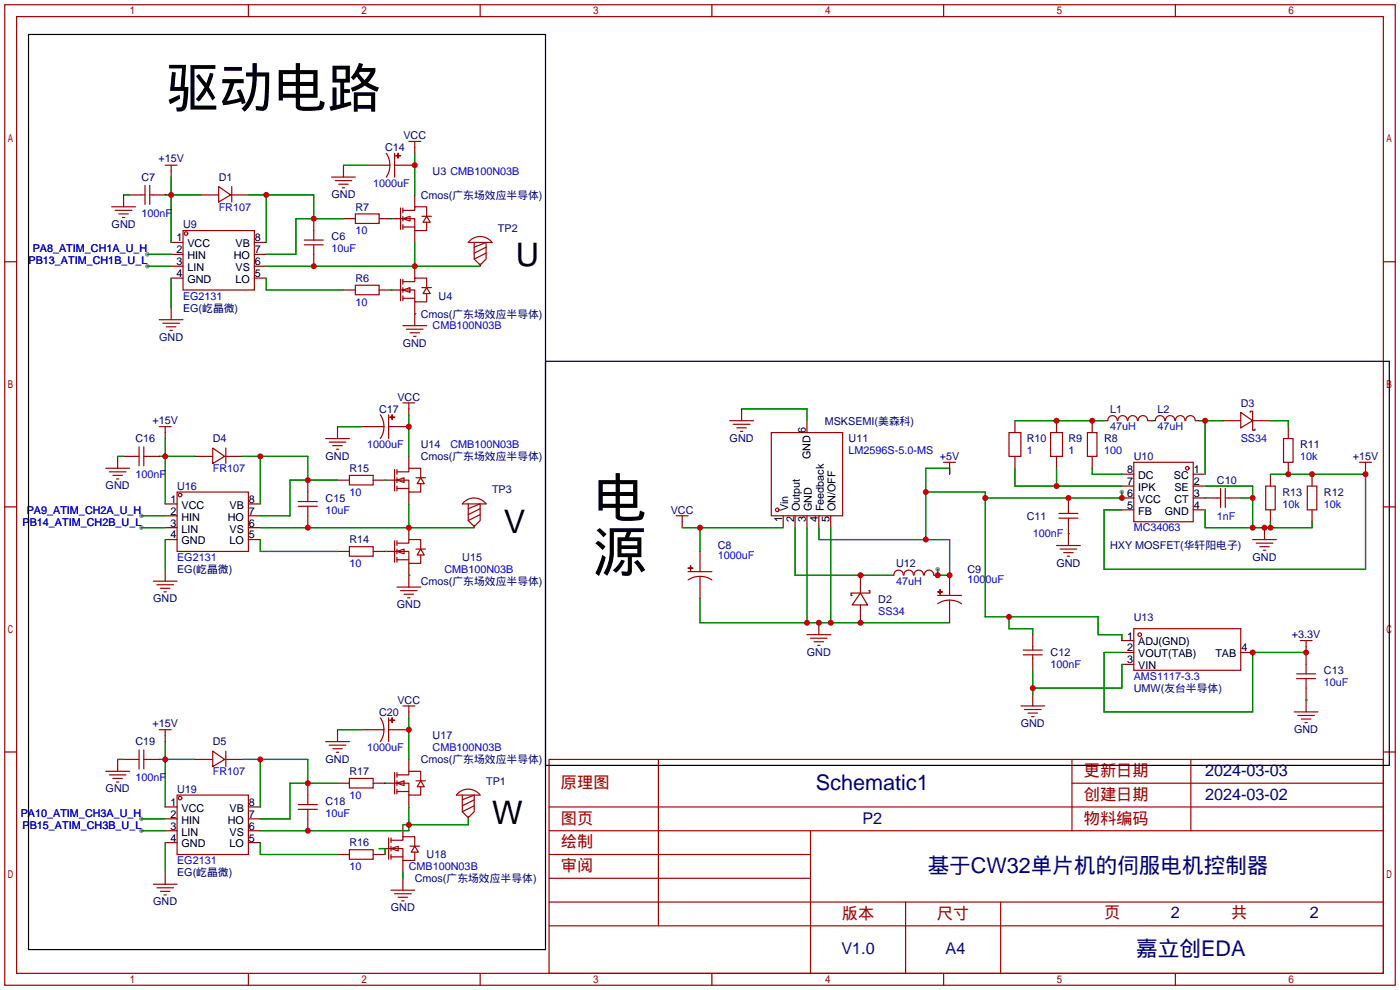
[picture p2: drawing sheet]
<svg xmlns="http://www.w3.org/2000/svg" width="299mm" height="212mm" viewBox="0 0 299 212" stroke-linecap="round" stroke-linejoin="round" font-family="sans-serif">
<g fill="#999">
<circle cx="200.4" cy="121.7" r=".51"/>
<circle cx="239.8" cy="105.2" r=".51"/>
<circle cx="31.5" cy="54.4" r=".51"/>
<circle cx="31.5" cy="56.9" r=".51"/>
<circle cx="30.2" cy="110.2" r=".51"/>
<circle cx="30.2" cy="112.8" r=".51"/>
<circle cx="30.2" cy="175" r=".51"/>
<circle cx="30.2" cy="177.5" r=".51"/>
</g>
<g fill="none" stroke="#a10000" stroke-width=".25">
<path d="M1 1h297.2v209.6h-297.2zM3.6 3.6h292.1v204.4h-292.1zM53.1 1v2.6M102.6 1v2.6M152.1 1v2.6M201.7 1v2.6M251.2 1v2.6M31 39.6v4.1M32 39.6v4.1M35.3 35.3h2.5M36.6 35.3v1.3M46.7 39.9l2.6 1.8-2.6 1.5z"/>
<path d="M49.5 39.9v3.3M70.9 37.8h5M71.6 38.6h3.6M72.4 39.4h2M82.5 32.8a4.6 4.6 0 0 1 0 5M84.3 32.8v5M84.6 33.3h1zM85.1 32.8v1zM87.4 30.2h2.5M88.6 30.2v1.3M1 55.9h2.6M23.9 44.2h5.1"/>
<path d="M24.6 45h3.6M25.4 45.7h2M26.2 46.5h.5M30.2 41.7h.8M32 41.7h.8M39.1 49.3h15.3v12.7h-15.3zM65 51.3h4.1M65 52.3h4.1M67.1 49.3v2M67.1 52.3v2.1M73.2 40.1h.5M75.9 45.7h5.1v2.1h-5.1z"/>
<path d="M85.6 44.4v4.6M85.6 59.7v4.6M86.1 46.7h2.5v2.6h2.6v-1.8M86.1 45h2.5v-.8h2.6v2M86.1 46.7l1.5-.5v1zM86.1 44.4v1.1M86.1 46.2v1M86.1 48v1M86.1 59.7v1M86.1 48.5h2.5M90.2 46.2h2M91.2 46.2l.7 1.3h-1.5z"/>
<path d="M100.5 51.3a3.2 3.2 0 0 1 4.7 .5h-5.1zM101.3 51.8v3.6l1.3 1.2 1.3-1.2v-3.6l-2.6 1M103.9 52.8l-2.6 1.3M103.9 54.1l-2.6 1.3M295.7 55.9h2.5M34 68.3h5.1M34.8 69.1h3.6M35.6 69.8h2M36.3 70.6h.5M75.9 61h5.1v2h-5.1zM86.1 62h2.5v2.5h2.6v-1.8M86.1 60.2h2.5v-.8h2.6v2.1"/>
<path d="M86.1 62l1.5-.5v1zM86.1 61.5v1M86.1 63.2v1.1M86.1 63.8h2.5M86.1 69.6h5.1M86.9 70.4h3.5M87.6 71.1h2.1M88.4 71.9h.5M90.2 61.5h2M91.2 61.5l.7 1.2h-1.5zM29 97.5h.7M29.7 95.5v4.1"/>
<path d="M30.7 95.5v4.1M30.7 97.5h.8M34 91.2h2.6M35.3 91.2v1.3M45.5 95.8l2.5 1.7-2.5 1.6zM48.3 95.8v3.3M69.6 93.7h5.1M70.4 94.5h3.5M71.1 95.2h2.1M71.9 96h.5M81.3 88.6a4.6 4.6 0 0 1 0 5.1M83.1 88.6v5.1"/>
<path d="M83.3 89.2h1zM83.8 88.6v1.1zM86.1 86.1h2.5M87.4 86.1v1.3M156 89.9h5M156.7 90.7h3.6M157.5 91.4h2M158.2 92.2h.5M164.8 92.5h15.3v17.7h-15.3zM201.7 98.8h2.5M202.9 98.8v1.3M215.6 92.5h2.6v5h-2.6z"/>
<path d="M224.5 92.5h2.6v5h-2.6zM232.4 92.5h2v5h-2zM236.8 89.9a1.01 1.01 0 0 1 1-1.1 1.01 1.01 0 0 1 1 1.1M238.9 89.9a1.01 1.01 0 0 1 1-1.1 1.01 1.01 0 0 1 1 1.1M241.1 89.9a1.01 1.01 0 0 1 1-1.1 1.01 1.01 0 0 1 1 1.1M242.3 98.8h12.7v12.7h-12.7zM243.3 89.9a1.01 1.01 0 0 1 1-1.1 1.01 1.01 0 0 1 1 1.1M246.9 89.9a1.01 1.01 0 0 1 1-1.1 1.01 1.01 0 0 1 1 1.1M249.1 89.9a1.01 1.01 0 0 1 1-1.1 1.01 1.01 0 0 1 1 1.1M251.2 89.9a1.01 1.01 0 0 1 1-1.1 1.01 1.01 0 0 1 1 1.1M253.4 89.9a1.01 1.01 0 0 1 1-1.1 1.01 1.01 0 0 1 1 1.1M265.2 88.1l2.5 1.8-2.5 1.5z"/>
<path d="M267.2 88.1v-.2h.5v4h.5v-.2M274.3 93.7h2.1v5.1h-2.1zM290.6 98.8h2.5M291.8 98.8v1.3M1 108.3h2.6M22.6 100.1h5.1M23.4 100.8h3.5M24.1 101.6h2.1M24.9 102.4h.5M37.8 105.2h15.3v12.7h-15.3zM63.8 107.2h4M63.8 108.2h4"/>
<path d="M65.8 105.2v2M65.8 108.2v2M74.7 116.8h5.1v2.1h-5.1zM74.7 101.6h5.1v2h-5.1zM84.3 100.3v4.6M84.3 115.6v4.5M84.8 102.6h2.6v2.6h2.5v-1.8M84.8 100.8h2.6v-.7h2.5v2M84.8 102.6l1.6-.5v1zM84.8 117.9h2.6v2.5h2.5v-1.8M84.8 116.1h2.6v-.8h2.5v2M84.8 117.9l1.6-.6v1.1z"/>
<path d="M84.8 100.3v1M84.8 102.1v1M84.8 103.9v1M84.8 115.6v1M84.8 117.3v1.1M84.8 119.1v1M84.8 104.4h2.6M84.8 119.6h2.6M88.9 102.1h2M88.9 117.3h2M89.9 102.1l.8 1.3h-1.5zM89.9 117.3l.8 1.3h-1.5z"/>
<path d="M99.2 107.2a3.2 3.2 0 0 1 4.7 .5h-5.1zM100.1 107.7v3.6l1.2 1.2 1.3-1.2v-3.6l-2.5 1M102.6 108.7l-2.5 1.3M102.6 110l-2.5 1.3M144.5 110.2h2.6M145.8 110.2v1.3M225.8 116.6h5.1M226.3 110.7h4.1M226.3 109.7h4.1M226.6 117.3h3.5M227.3 118.1h2.1M228.1 118.9h.5"/>
<path d="M228.3 109v.7M228.3 110.7v.8M260.1 106.4h.8M260.9 104.4v4.1M261.9 104.4v4.1M261.9 106.4h.7M267.7 115.3h5.1M268.5 116.1h3.5M269.2 116.8h2.1M270 117.6h.5M270.5 103.9h2v5.1h-2zM279.4 103.9h2v5.1h-2z"/>
<path d="M295.7 108.3h2.5M32.8 124.2h5M33.5 125h3.6M34.3 125.7h2M35.1 126.5h.5M84.8 125.5h5.1M85.6 126.2h3.6M86.4 127h2M87.1 127.8h.5M147.1 121.4h1zM147.1 124a4.6 4.6 0 0 1 5 0M147.1 122.2h5"/>
<path d="M147.6 120.9v1zM172.5 135.6h5M173.2 136.4h3.6M174 137.2h2M174.8 137.9h.5M183.9 126.7l1.5 2.6h-3.3zM185.7 126.2h.2v.5h-4v.6h.2M191 122.9a1.01 1.01 0 0 1 1-1.1 1.01 1.01 0 0 1 1.1 1.1M193.2 122.9a1.01 1.01 0 0 1 1-1.1 1.01 1.01 0 0 1 1 1.1M195.3 122.9a1.01 1.01 0 0 1 1.1-1.1 1.01 1.01 0 0 1 1 1.1M197.5 122.9a1.01 1.01 0 0 1 1-1.1 1.01 1.01 0 0 1 1.1 1.1M200.4 126.5h1z"/>
<path d="M200.4 129a4.6 4.6 0 0 1 5.1 0M200.4 127.3h5.1M200.9 126v1zM218.7 140h4.1M218.7 138.9h4.1M220.7 138.2v.7M220.7 140v.7M242.3 134.4h22.9v8.9h-22.9zM277.9 136.9h2.5M279.1 136.9v1.3M34 156h2.6M35.3 156v1.2"/>
<path d="M69.6 158.5h5.1M70.4 159.3h3.5M81.3 153.4a4.6 4.6 0 0 1 0 5.1M83.1 153.4v5.1M83.3 153.9h1zM83.8 153.4v1zM86.1 150.9h2.5M87.4 150.9v1.2M218.2 150.9h5.1M218.9 151.6h3.6M219.7 152.4h2M220.5 153.2h.5"/>
<path d="M276.6 152.1h5.1M277.1 145h4.1M277.1 144h4.1M277.4 152.9h3.5M278.1 153.7h2.1M278.9 154.4h.5M279.1 142v2M279.1 145v2.1M1 160.7h2.6M22.6 164.8h5.1M23.4 165.6h3.5M24.1 166.4h2.1"/>
<path d="M24.9 167.1h.5M29 162.3h.7M29.7 160.3v4M30.7 160.3v4M30.7 162.3h.8M37.8 169.9h15.3v12.7h-15.3zM45.5 160.5l2.5 1.8-2.5 1.5zM48.3 160.5v3.3M63.8 172h4M63.8 173h4M65.8 169.9v2.1M65.8 173v2"/>
<path d="M71.1 160h2.1M71.9 160.8h.5M74.7 166.4h5.1v2h-5.1zM83.1 179.1v4.5M83.6 179.6h2.5v-.8h2.5v2M83.6 179.1v1M84.3 165.1v4.6M84.8 167.4h2.6v2.5h2.5v-1.8M84.8 165.6h2.6v-.8h2.5v2.1M84.8 167.4l1.6-.5v1zM84.8 165.1v1M84.8 166.9v1"/>
<path d="M84.8 168.7v1M84.8 169.2h2.6M88.9 166.9h2M89.9 166.9l.8 1.2h-1.5zM98 169.5a3.2 3.2 0 0 1 4.6 .4h-5.1zM98.8 169.9v3.6l1.3 1.3 1.2-1.3v-3.6l-2.5 1M101.3 170.9l-2.5 1.3M101.3 172.2l-2.5 1.3M117.3 162.3h178.4v45.7h-178.4zM117.3 177.5h178.4M117.3 172.5h178.4M140.7 162.3v35.6"/>
<path d="M173.2 177.5v30.5M229.1 162.3v15.2M229.1 167.4h66.6M254.5 162.3v15.2M295.7 160.7h2.5M32.8 189h5M33.5 189.7h3.6M34.3 190.5h2M35.1 191.3h.5M74.7 181.6h5.1v2h-5.1zM83.6 181.4h2.5v2.5h2.5v-1.8M83.6 181.4l1.5-.6v1.1z"/>
<path d="M83.6 180.8v1.1M83.6 182.6v1M83.6 183.1h2.5M83.6 190.2h5M84.3 191h3.6M85.1 191.8h2M85.9 192.5h.5M87.6 180.8h2.1M88.6 180.8l.8 1.3h-1.5zM117.3 182.6h55.9M117.3 197.9h178.4M117.3 192.8h178.4"/>
<path d="M117.3 187.7h55.9M193.5 192.8v15.2M213.9 192.8v15.2M53.1 208v2.6M102.6 208v2.6M152.1 208v2.6M201.7 208v2.6M251.2 208v2.6"/>
<circle cx="39.8" cy="49.9" r=".38"/>
<circle cx="38.5" cy="105.8" r=".38"/>
<circle cx="166.1" cy="109" r=".38"/>
<circle cx="253.7" cy="100.1" r=".38"/>
<circle cx="243.6" cy="135.6" r=".38"/>
<circle cx="38.5" cy="170.6" r=".38"/>
</g>
<g fill="none" stroke="#870000" stroke-width=".25">
<path d="M36.6 36.6v1.2M73.4 35.3v2.5M78.5 35.3h4.8M84.3 35.3h4.3M88.6 31.5v1.3M26.4 41.7v2.5M27.7 41.7h2.5M32.8 41.7h2.5M36.6 51.8h2.5M36.6 54.4h2.5M36.6 56.9h2.5M36.6 59.4h2.5"/>
<path d="M42.9 41.7h3.8M49.3 41.7h3.8M54.4 51.8h2.5M54.4 54.4h2.5M54.4 56.9h2.5M54.4 59.4h2.5M67.1 46.7v2.6M67.1 54.4v2.5M73.4 46.7h2.5M81 46.7h5.1M88.6 41.7v2.5M88.6 49.3v2.5"/>
<path d="M88.6 56.9v2.5M102.6 56.4v.5M36.6 65.8v2.5M73.4 62h2.5M81 62h5.1M88.6 64.5v5.1M25.1 97.5v2.6M26.4 97.5h2.6M31.5 97.5h2.5M35.3 92.5v1.2M41.7 97.5h3.8M48 97.5h3.8"/>
<path d="M72.1 91.2v2.5M77.2 91.2h4.8M83.1 91.2h4.3M87.4 87.4v1.2M87.4 97.5v2.6M158.5 87.4v2.5M172.5 89.9v2.6M216.9 89.9v2.6M216.9 97.5v2.6M225.8 89.9v2.6M225.8 97.5v2.6M233.4 89.9v2.6"/>
<path d="M233.4 97.5v2.6M236 89.9h.7M245.4 89.9h1.5M255.5 89.9h.8M261.4 89.9h3.8M267.7 89.9h3.8M275.3 91.2v2.5M275.3 98.8v2.5M35.3 107.7h2.5M35.3 110.2h2.5M35.3 112.8h2.5M35.3 115.3h2.5"/>
<path d="M53.1 107.7h2.5M53.1 110.2h2.5M53.1 112.8h2.5M53.1 115.3h2.5M65.8 102.6v2.6M65.8 110.2v2.6M72.1 102.6h2.6M72.1 117.9h2.6M79.8 102.6h5M79.8 117.9h5M87.4 105.2v2.5M87.4 112.8v2.5"/>
<path d="M101.3 112.3v.5M145.8 111.5v1.3M149.6 117.9v4.3M167.4 110.2v2.6M169.9 110.2v2.6M172.5 110.2v2.6M175 110.2v2.6M177.5 110.2v2.6M202.9 100.1v1.2M228.3 106.4v2.6M228.3 111.5v5.1M239.8 101.3h2.5"/>
<path d="M239.8 103.9h2.5M239.8 106.4h2.5M239.8 109h2.5M255 101.3h2.6M255 103.9h2.6M255 106.4h5.1M255 109h2.6M262.6 106.4h2.6M270.3 112.8v2.5M271.5 101.3v2.6M271.5 109v2.5M280.4 101.3v2.6"/>
<path d="M280.4 109v2.5M291.8 100.1v1.2M35.3 121.7v2.5M87.4 120.4v5.1M149.6 123.2v4.8M175 133.1v2.5M183.9 122.9v3.8M183.9 129.3v3.8M190.2 122.9h.8M199.6 122.9h.8M202.9 122.9v4.4M202.9 128.3v4.8"/>
<path d="M220.7 135.6v2.6M239.8 136.9h2.5M239.8 139.4h2.5M265.2 139.4h2.5M279.1 138.2v3.8M35.3 157.2v1.3M72.1 156v2.5M77.2 156h4.8M83.1 156h4.3M87.4 152.1v1.3M220.7 140.7v2.6M220.7 148.3v2.6"/>
<path d="M239.8 142h2.5M279.1 147.1v5M25.1 162.3v2.5M26.4 162.3h2.6M31.5 162.3h2.5M35.3 172.5h2.5M35.3 175h2.5M35.3 177.5h2.5M41.7 162.3h3.8M48 162.3h3.8M53.1 172.5h2.5M53.1 175h2.5"/>
<path d="M53.1 177.5h2.5M65.8 167.4v2.5M65.8 175v2.5M72.1 167.4h2.6M79.8 167.4h5M86.1 176.3v2.5M87.4 162.3v2.5M87.4 169.9v2.6M100.1 174.5v.5M35.3 186.4v2.6M35.3 180.1h2.5M53.1 180.1h2.5"/>
<path d="M72.1 182.6h2.6M79.8 182.6h2.5M81 181.4h2.6M86.1 183.9v2.5M86.1 187.7v2.5"/>
</g>
<g fill="none" stroke="#008700" stroke-width=".25">
<path d="M36.6 37.8v14M73.4 35.3h5.1M88.6 32.8v8.9M26.4 41.7h1.3M31.5 54.4h5.1M31.5 56.9h5.1M35.3 41.7h7.6M36.6 59.4v6.4M53.1 41.7h14v5M56.9 41.7v10.1M56.9 59.4v2.6h16.5M56.9 56.9h45.7"/>
<path d="M73.4 46.7h-10.2v7.7h-6.3M83.6 46.7h.1M88.6 51.8v5.1M83.6 62h.1M88.6 67.1h.1M25.1 97.5h1.3M34 97.5h7.7M35.3 93.7v14M51.8 97.5h14v5.1M55.6 97.5v10.2M72.1 91.2h5.1M87.4 88.6v8.9"/>
<path d="M158.5 87.4h14v2.5M216.9 89.9h19.1M246.1 89.9h.1M256.3 89.9h5.1M257.6 89.9v11.4M271.5 89.9h3.8v1.3M30.2 112.8h5.1M30.2 110.2h5.1M35.3 115.3v6.4M55.6 112.8h45.7M55.6 115.3v2.6h16.5M72.1 102.6h-10.1v7.6h-6.4"/>
<path d="M82.3 117.9h.1M82.3 102.6h.1M87.4 107.7v5.1M145.8 112.8h21.6M149.6 112.8v5.1M169.9 112.8v10.1h20.3M172.5 112.8v20.3M175 112.8v2.5h27.9v7.6h-2.5v-1.2M177.5 112.8v20.3M197.9 105.2h12.7v26.6h24.1v3.8h5.1v1.3M202.9 101.3v-1.2h-5v15.2M216.9 100.1v3.8h22.9"/>
<path d="M225.8 100.1v3.8M228.3 114h.1M233.4 100.1v1.2h6.4M239.8 105.2v1.2h-29.2M257.6 106.4h.1M257.6 109v3.8h22.8v-1.3M257.6 103.9h10.1v8.9M265.2 106.4h2.5M271.5 101.3h20.3v20.4h-55.8v-12.7h3.8M271.5 111.5v1.3M87.4 122.9h.1M149.6 128v5.1h53.3"/>
<path d="M215.6 131.8v2.6h5.1v1.2M239.8 139.4h-3.8v12.7h31.7v-12.7h11.4M35.3 158.5v14M72.1 156h5.1M87.4 153.4v8.9M220.7 143.3v5M239.8 142v5.1h-19.1M279.1 149.6h.1M25.1 162.3h1.3M30.2 175h5.1M30.2 177.5h5.1M34 162.3h7.7"/>
<path d="M51.8 162.3h14v5.1M55.6 162.3v10.2M72.1 167.4h-10.1v7.6h-6.4M82.3 167.4h.1M87.4 172.5v5h-31.8M100.1 175v1.3h-14M35.3 180.1v6.3M55.6 180.1v2.5h16.5M81 181.4h1.3v1.2M86.1 186.4v1.3"/>
</g>
<path d="M6.1 7.4h110.5v195.5h-110.5zM116.6 77.2h180.3v86.4h-180.3z" fill="none" stroke="#000" stroke-width=".25"/>
<g fill="#c00">
<circle cx="67.1" cy="46.7" r=".63"/>
<circle cx="56.9" cy="41.7" r=".63"/>
<circle cx="36.6" cy="41.7" r=".63"/>
<circle cx="88.6" cy="35.3" r=".63"/>
<circle cx="149.6" cy="112.8" r=".63"/>
<circle cx="177.5" cy="133.1" r=".63"/>
<circle cx="172.5" cy="133.1" r=".63"/>
<circle cx="175" cy="133.1" r=".63"/>
<circle cx="183.9" cy="133.1" r=".63"/>
<circle cx="183.9" cy="122.9" r=".63"/>
<circle cx="202.9" cy="122.9" r=".63"/>
<circle cx="200.4" cy="122.9" r=".63"/>
<circle cx="197.9" cy="115.3" r=".63"/>
<circle cx="197.9" cy="105.2" r=".63"/>
<circle cx="210.6" cy="106.4" r=".63"/>
<circle cx="228.3" cy="106.4" r=".63"/>
<circle cx="239.8" cy="106.4" r=".63"/>
<circle cx="215.6" cy="131.8" r=".63"/>
<circle cx="225.8" cy="103.9" r=".63"/>
<circle cx="233.4" cy="89.9" r=".63"/>
<circle cx="225.8" cy="89.9" r=".63"/>
<circle cx="267.7" cy="106.4" r=".63"/>
<circle cx="267.7" cy="112.8" r=".63"/>
<circle cx="271.5" cy="112.8" r=".63"/>
<circle cx="270.3" cy="112.8" r=".63"/>
<circle cx="280.4" cy="101.3" r=".63"/>
<circle cx="291.8" cy="101.3" r=".63"/>
<circle cx="275.3" cy="101.3" r=".63"/>
<circle cx="257.6" cy="89.9" r=".63"/>
<circle cx="220.7" cy="147.1" r=".63"/>
<circle cx="267.7" cy="139.4" r=".63"/>
<circle cx="279.1" cy="139.4" r=".63"/>
<circle cx="65.8" cy="102.6" r=".63"/>
<circle cx="55.6" cy="97.5" r=".63"/>
<circle cx="35.3" cy="97.5" r=".63"/>
<circle cx="87.4" cy="91.2" r=".63"/>
<circle cx="65.8" cy="167.4" r=".63"/>
<circle cx="55.6" cy="162.3" r=".63"/>
<circle cx="35.3" cy="162.3" r=".63"/>
<circle cx="87.4" cy="156" r=".63"/>
<circle cx="87.4" cy="176.3" r=".63"/>
<circle cx="65.8" cy="177.5" r=".63"/>
<circle cx="88.6" cy="56.9" r=".63"/>
<circle cx="67.1" cy="56.9" r=".63"/>
<circle cx="87.4" cy="112.8" r=".63"/>
<circle cx="65.8" cy="112.8" r=".63"/>
</g>
<g font-size="11.5">
<text x="35.3" y="22.8">驱动电路</text>
<text x="126.7" y="110.5">电</text>
<text x="126.7" y="122">源</text>
</g>
<g font-size="6.9">
<text x="110.2" y="56.8">U</text>
<text x="107.7" y="113.9">V</text>
<text x="105.2" y="176.2">W</text>
</g>
<g font-size="4.6" fill="#000080">
<text x="174.4" y="168.8">Schematic1</text>
<text x="198.3" y="186.6">基于CW32单片机的伺服电机控制器</text>
<text x="242.8" y="204.3">嘉立创EDA</text>
</g>
<g font-size="3.5" fill="#a00000">
<text x="231.6" y="165.9">更新日期</text>
<text x="119.9" y="168.4">原理图</text>
<text x="231.6" y="171">创建日期</text>
<text x="119.9" y="176">图页</text>
<text x="231.6" y="176">物料编码</text>
<text x="119.9" y="181.1">绘制</text>
<text x="119.9" y="186.2">审阅</text>
<text x="179.9" y="196.4">版本</text>
<text x="200.2" y="196.4">尺寸</text>
<text x="236" y="196.1">页</text>
<text x="263.1" y="196.1">共</text>
</g>
<g font-size="3.5" fill="#000080">
<text x="257.6" y="165.9">2024-03-03</text>
<text x="257.6" y="171">2024-03-02</text>
<text x="184.3" y="176">P2</text>
<text x="250.2" y="196.1">2</text>
<text x="280" y="196.1">2</text>
<text x="179.8" y="204">V1.0</text>
<text x="202.1" y="204">A4</text>
</g>
<g font-size="2.3" fill="#000080">
<text x="86.2" y="29.8">VCC</text>
<text x="33.8" y="34.7">+15V</text>
<text x="82.3" y="32.3">C14</text>
<text x="30.2" y="38.7">C7</text>
<text x="46.7" y="38.7">D1</text>
<text x="92.5" y="37.4">U3 CMB100N03B</text>
<text x="70.8" y="42.3">GND</text>
<text x="75.9" y="45">R7</text>
<text x="89.9" y="42.5">Cmos(广东场效应半导体)</text>
<text x="23.9" y="48.7">GND</text>
<text x="39.1" y="48.8">U9</text>
<text x="70.9" y="51.4">C6</text>
<text x="106.4" y="49.6">TP2</text>
<text x="75.9" y="60.2">R6</text>
<text x="93.7" y="64.1">U4</text>
<text x="39.1" y="66.6">EG(屹晶微)</text>
<text x="89.9" y="67.9">Cmos(广东场效应半导体)</text>
<text x="34" y="72.8">GND</text>
<text x="86.1" y="74.1">GND</text>
<text x="81" y="88.2">C17</text>
<text x="84.9" y="85.6">VCC</text>
<text x="237.2" y="88.2">L1</text>
<text x="247.4" y="88.2">L2</text>
<text x="265.2" y="86.9">D3</text>
<text x="29" y="94.5">C16</text>
<text x="32.6" y="90.6">+15V</text>
<text x="45.5" y="94.5">D4</text>
<text x="89.9" y="95.8">U14</text>
<text x="155.9" y="94.4">GND</text>
<text x="176.3" y="90.7">MSKSEMI(美森科)</text>
<text x="181.4" y="94.5">U11</text>
<text x="219.5" y="94.5">R10</text>
<text x="228.3" y="94.5">R9</text>
<text x="236" y="94.5">R8</text>
<text x="277.9" y="95.8">R11</text>
<text x="69.6" y="98.2">GND</text>
<text x="74.7" y="100.9">R15</text>
<text x="89.9" y="98.3">Cmos(广东场效应半导体)</text>
<text x="200.9" y="98.2">+5V</text>
<text x="242.3" y="98.3">U10</text>
<text x="289.1" y="98.2">+15V</text>
<text x="22.6" y="104.6">GND</text>
<text x="37.8" y="104.7">U16</text>
<text x="69.6" y="107.2">C15</text>
<text x="105.2" y="105.5">TP3</text>
<text x="260.1" y="103.4">C10</text>
<text x="274.1" y="106">R13</text>
<text x="283" y="106">R12</text>
<text x="143.4" y="109.8">VCC</text>
<text x="219.5" y="111">C11</text>
<text x="74.7" y="116.1">R14</text>
<text x="98.8" y="119.9">U15</text>
<text x="153.4" y="117.4">C8</text>
<text x="237.2" y="117.4">HXY MOSFET(华轩阳电子)</text>
<text x="267.7" y="119.8">GND</text>
<text x="37.8" y="122.5">EG(屹晶微)</text>
<text x="89.9" y="125">Cmos(广东场效应半导体)</text>
<text x="191.5" y="121.2">U12</text>
<text x="206.8" y="122.5">C9</text>
<text x="225.8" y="121.1">GND</text>
<text x="32.7" y="128.7">GND</text>
<text x="84.8" y="130">GND</text>
<text x="187.7" y="128.8">D2</text>
<text x="242.3" y="132.6">U13</text>
<text x="276.1" y="136.3">+3.3V</text>
<text x="172.4" y="140.1">GND</text>
<text x="224.5" y="140.3">C12</text>
<text x="242.3" y="147.9">UMW(友台半导体)</text>
<text x="283" y="144.1">C13</text>
<text x="32.6" y="155.4">+15V</text>
<text x="81" y="153">C20</text>
<text x="84.9" y="150.4">VCC</text>
<text x="218.2" y="155.4">GND</text>
<text x="29" y="159.3">C19</text>
<text x="45.5" y="159.3">D5</text>
<text x="92.5" y="158">U17</text>
<text x="276.6" y="156.6">GND</text>
<text x="69.6" y="163">GND</text>
<text x="74.7" y="165.7">R17</text>
<text x="89.9" y="163.1">Cmos(广东场效应半导体)</text>
<text x="103.9" y="167.7">TP1</text>
<text x="22.6" y="169.3">GND</text>
<text x="37.8" y="169.5">U19</text>
<text x="69.6" y="172">C18</text>
<text x="74.7" y="180.9">R16</text>
<text x="91.2" y="183.4">U18</text>
<text x="37.8" y="187.2">EG(屹晶微)</text>
<text x="88.6" y="188.5">Cmos(广东场效应半导体)</text>
<text x="32.7" y="193.5">GND</text>
<text x="83.5" y="194.7">GND</text>
</g>
<g font-size="2.3" fill="#00f">
<text x="79.8" y="39.9">1000uF</text>
<text x="30.2" y="46.3">100nF</text>
<text x="46.7" y="45">FR107</text>
<text x="7" y="53.9">PA8_ATIM_CH1A_U_H</text>
<text x="70.9" y="53.9">10uF</text>
<text x="75.9" y="50.1">10</text>
<text x="6.1" y="56.4">PB13_ATIM_CH1B_U_L</text>
<text x="39.1" y="64.1">EG2131</text>
<text x="75.9" y="65.3">10</text>
<text x="92.5" y="70.4">CMB100N03B</text>
<text x="78.5" y="95.8">1000uF</text>
<text x="96.3" y="95.8">CMB100N03B</text>
<text x="237.2" y="92">47uH</text>
<text x="247.4" y="92">47uH</text>
<text x="265.2" y="94.5">SS34</text>
<text x="45.5" y="100.9">FR107</text>
<text x="181.4" y="97.1">LM2596S-5.0-MS</text>
<text x="219.5" y="97.1">1</text>
<text x="228.3" y="97.1">1</text>
<text x="236" y="97.1">100</text>
<text x="277.9" y="98.3">10k</text>
<text x="29" y="102.2">100nF</text>
<text x="74.7" y="106">10</text>
<text x="4.8" y="112.3">PB14_ATIM_CH2B_U_L</text>
<text x="5.7" y="109.8">PA9_ATIM_CH2A_U_H</text>
<text x="69.6" y="109.8">10uF</text>
<text x="242.3" y="113.6">MC34063</text>
<text x="260.1" y="111">1nF</text>
<text x="274.1" y="108.5">10k</text>
<text x="283" y="108.5">10k</text>
<text x="37.8" y="119.9">EG2131</text>
<text x="153.4" y="119.4">1000uF</text>
<text x="220.7" y="114.9">100nF</text>
<text x="74.7" y="121.2">10</text>
<text x="95" y="122.5">CMB100N03B</text>
<text x="191.5" y="125">47uH</text>
<text x="206.8" y="124.5">1000uF</text>
<text x="187.7" y="131.4">SS34</text>
<text x="224.5" y="142.8">100nF</text>
<text x="242.3" y="145.3">AMS1117-3.3</text>
<text x="283" y="146.6">10uF</text>
<text x="78.5" y="160.6">1000uF</text>
<text x="92.5" y="160.6">CMB100N03B</text>
<text x="29" y="166.9">100nF</text>
<text x="45.5" y="165.7">FR107</text>
<text x="74.7" y="170.7">10</text>
<text x="4.4" y="174.5">PA10_ATIM_CH3A_U_H</text>
<text x="4.8" y="177.1">PB15_ATIM_CH3B_U_L</text>
<text x="69.6" y="174.5">10uF</text>
<text x="37.8" y="184.7">EG2131</text>
<text x="74.7" y="186">10</text>
<text x="87.4" y="186">CMB100N03B</text>
</g>
<g font-size="2.3">
<text x="37.7" y="51.6">1</text>
<text x="40.1" y="52.9">VCC</text>
<text x="50.3" y="52.9">VB</text>
<text x="54.5" y="51.6">8</text>
<text x="37.7" y="54.1">2</text>
<text x="37.7" y="56.7">3</text>
<text x="37.7" y="59.2">4</text>
<text x="40.1" y="55.4">HIN</text>
<text x="40.1" y="57.9">LIN</text>
<text x="50" y="55.4">HO</text>
<text x="50.3" y="57.9">VS</text>
<text x="54.5" y="59.2">5</text>
<text x="54.5" y="56.7">6</text>
<text x="54.5" y="54.1">7</text>
<text x="40.1" y="60.5">GND</text>
<text x="50.3" y="60.5">LO</text>
<text x="172.2" y="92.5" transform="rotate(-90 172.2 92.5)">6</text>
<text x="173.3" y="98.1" transform="rotate(-90 173.3 98.1)">GND</text>
<text x="240.9" y="101.1">8</text>
<text x="255.1" y="101.1">1</text>
<text x="36.4" y="107.5">1</text>
<text x="53.2" y="107.5">8</text>
<text x="240.9" y="106.2">6</text>
<text x="240.9" y="103.7">7</text>
<text x="243.3" y="107.5">VCC</text>
<text x="243.3" y="104.9">IPK</text>
<text x="243.3" y="102.4">DC</text>
<text x="250.9" y="102.4">SC</text>
<text x="251" y="104.9">SE</text>
<text x="251" y="107.5">CT</text>
<text x="255.1" y="103.7">2</text>
<text x="255.1" y="106.2">3</text>
<text x="36.4" y="110">2</text>
<text x="36.4" y="112.5">3</text>
<text x="38.8" y="108.7">VCC</text>
<text x="38.8" y="111.3">HIN</text>
<text x="38.8" y="113.8">LIN</text>
<text x="48.7" y="111.3">HO</text>
<text x="49.1" y="113.8">VS</text>
<text x="49.1" y="108.7">VB</text>
<text x="53.2" y="112.5">6</text>
<text x="53.2" y="110">7</text>
<text x="167.2" y="111.6" transform="rotate(-90 167.2 111.6)">1</text>
<text x="168.4" y="109.3" transform="rotate(-90 168.4 109.3)">Vin</text>
<text x="169.7" y="111.6" transform="rotate(-90 169.7 111.6)">2</text>
<text x="171" y="109.3" transform="rotate(-90 171 109.3)">Output</text>
<text x="172.2" y="111.6" transform="rotate(-90 172.2 111.6)">3</text>
<text x="173.5" y="109.3" transform="rotate(-90 173.5 109.3)">GND</text>
<text x="174.8" y="111.6" transform="rotate(-90 174.8 111.6)">4</text>
<text x="176" y="109.3" transform="rotate(-90 176 109.3)">Feedback</text>
<text x="177.3" y="111.6" transform="rotate(-90 177.3 111.6)">5</text>
<text x="178.6" y="109.3" transform="rotate(-90 178.6 109.3)">ON/OFF</text>
<text x="240.9" y="108.7">5</text>
<text x="243.3" y="110">FB</text>
<text x="248.9" y="110">GND</text>
<text x="255.1" y="108.7">4</text>
<text x="36.4" y="115.1">4</text>
<text x="38.8" y="116.4">GND</text>
<text x="49.1" y="116.4">LO</text>
<text x="53.2" y="115.1">5</text>
<text x="240.9" y="136.7">1</text>
<text x="243.3" y="137.9">ADJ(GND)</text>
<text x="240.9" y="139.2">2</text>
<text x="240.9" y="141.8">3</text>
<text x="243.3" y="140.5">VOUT(TAB)</text>
<text x="243.3" y="143">VIN</text>
<text x="259.7" y="140.5">TAB</text>
<text x="265.3" y="139.2">4</text>
<text x="36.4" y="172.2">1</text>
<text x="38.8" y="173.5">VCC</text>
<text x="49.1" y="173.5">VB</text>
<text x="53.2" y="172.2">8</text>
<text x="36.4" y="174.8">2</text>
<text x="36.4" y="177.3">3</text>
<text x="36.4" y="179.9">4</text>
<text x="38.8" y="176">HIN</text>
<text x="38.8" y="178.6">LIN</text>
<text x="48.7" y="176">HO</text>
<text x="49.1" y="178.6">VS</text>
<text x="53.2" y="179.9">5</text>
<text x="53.2" y="177.3">6</text>
<text x="53.2" y="174.8">7</text>
<text x="38.8" y="181.1">GND</text>
<text x="49.1" y="181.1">LO</text>
</g>
</svg>
